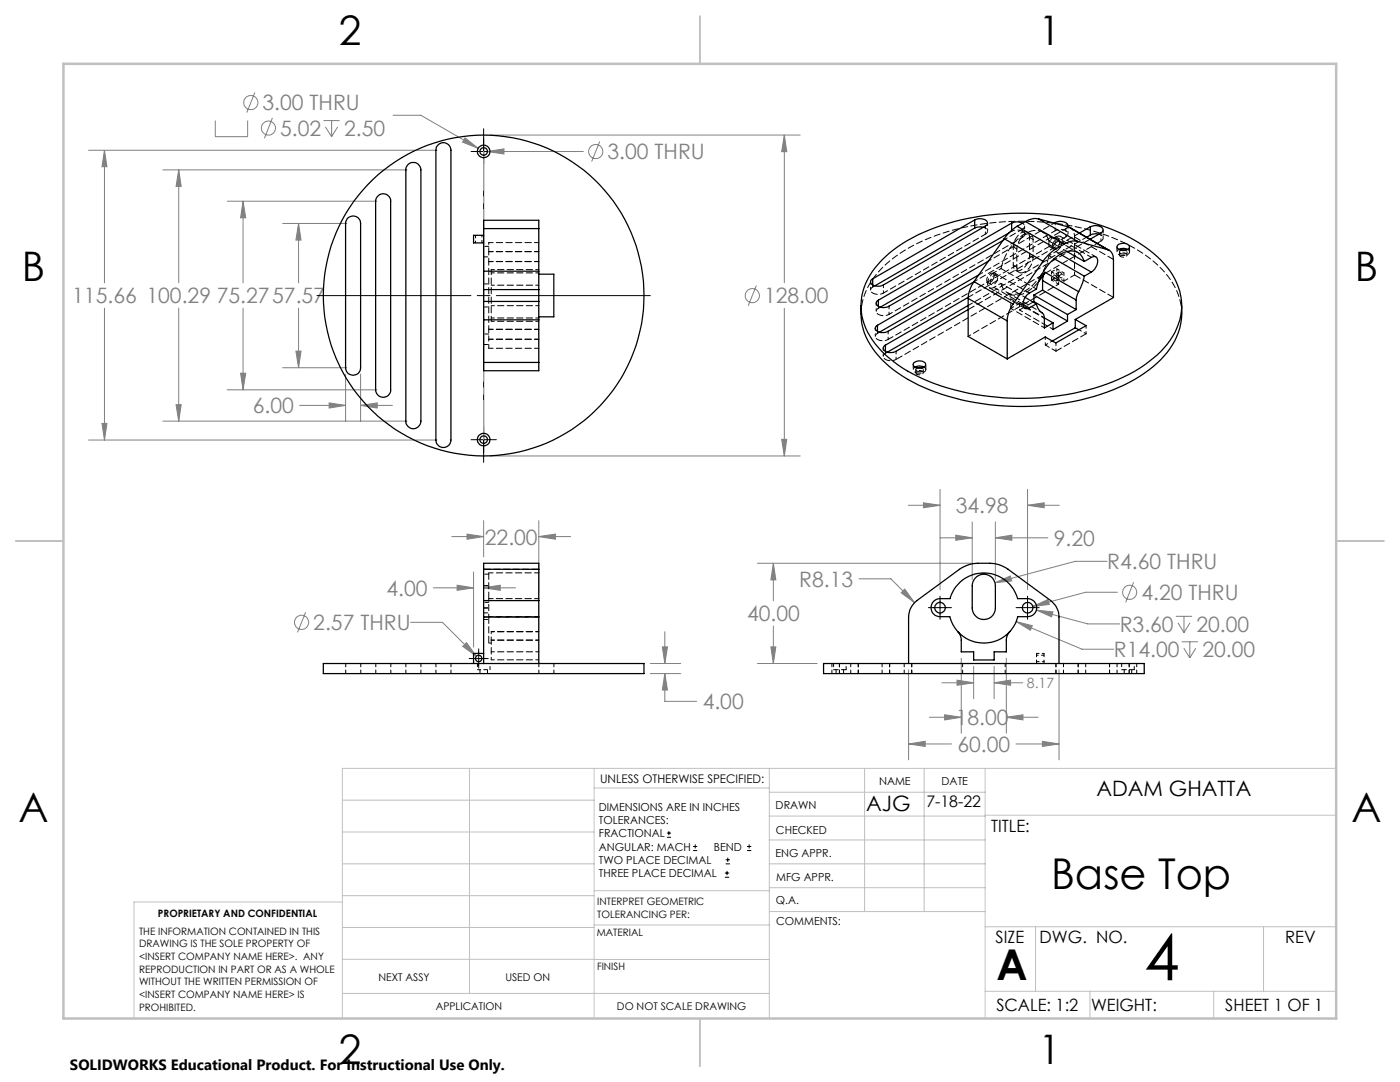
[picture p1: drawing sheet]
<svg xmlns="http://www.w3.org/2000/svg" width="279mm" height="216mm" viewBox="0 0 279 216" stroke-linecap="round" stroke-linejoin="round" font-family="sans-serif">
<g fill="none" stroke="#808080" stroke-width=".2">
<path d="M50.9 18.5l-1.7 4M17.7 30h69.5M20.8 30l.5 3.3h-.9zM20.8 30v26.4M32.5 33.9h48.7M35.7 33.9l.5 3.3h-1.1zM35.7 33.9v22.5M43 24.1v3.2h6.4v-3.2M54.4 23.5l-1.6 4.1M64.6 24.1h3.2M64.9 25.3l1.3 2M66.2 24.1v3.2"/>
<path d="M67.4 25.3l-1.2 2M78.5 23h5.5l11.4 6.6M92.8 27.5l2.6 2.1-3.1-1.2zM97.3 30.2h19.1M97.3 30.2l3.3-.5v1zM97.8 27h61.9M119.7 28.2l-1.6 4M156.5 27v29.4M156.5 27l.5 3.3h-1zM45.3 40.1h29.9M48.5 40.1v16.3M48.5 40.1l.5 3.4h-1z"/>
<path d="M56.4 44.6h12.8M59.6 44.6v11.8M59.6 44.6l.5 3.3h-1zM151 57l-1.7 4M20.8 61.5v26.3M35.7 61.5v22.5M45.3 77.8h29.9M48 74.5h1l-.5 3.3zM48.5 61.5v16.3M56.4 73.4h12.8M59.1 70.1h1l-.5 3.3zM59.6 61.5v11.9"/>
<path d="M69 74.6v9.5M72 74.6v9.5M156.5 61.5v29.5M17.7 87.8h69.5M20.4 84.5h.9l-.5 3.3zM32.5 84h48.7M35.1 80.8h1.1l-.5 3.2zM59.8 80.9h9.2M65.7 80.4l3.3 .5-3.3 .5zM72 80.9h6.3M72 80.9l3.3-.5v1zM97.8 91h61.9"/>
<path d="M156 87.7h1l-.5 3.3zM187.6 97.6v20.1M205.1 97.6v20.1M86.5 117.3h8M90.2 107.1h6.3M91.2 116.8l3.3 .5-3.3 .5zM93.2 106.6l3.3 .5-3.3 .5zM94.5 114.1v15M96.5 103.9v7.2M96.5 117.3h6.4M96.5 117.3l3.3-.5v1zM107.5 103.9v14.3"/>
<path d="M107.5 107.1h6.4M107.5 107.1l3.3-.5v1zM151.2 112.4h42.7M154.3 112.4v7.5M154.3 112.4l.5 3.3h-1zM171.4 115.5h6.4l4.7 4.8M180.6 117.5l1.9 2.8-2.7-2zM181.3 100.8h6.3M184.3 100.3l3.3 .5-3.3 .5zM187.7 107.3h6.3M190.7 106.8l3.3 .5-3.3 .5zM194 104.1v11.5"/>
<path d="M198.6 116.3l3-1.4 .3 1zM198.6 104.1v11.5M198.6 107.3h10.5M198.6 107.3l3.3-.5v1zM205.1 100.8h6.3M205.1 100.8l3.3-.5v1zM220.9 112h-6.3l-16 4.3M223 118.2h-6.4l-10.5 2.8M226.2 116.2l-1.6 4M61 122.2l-1.6 4M82 124.2h6.3l6.8 6.8M92.4 129l.7-.8 2 2.8z"/>
<path d="M129.8 134.4h6.1M129.8 132.4h6.1M132.2 129.1h1l-.5 3.3zM132.7 134.4v5.5h6.3M132.7 126v6.4M132.7 134.4l.5 3.3h-1zM151.2 132.4h11.9M153.8 129.1h1l-.5 3.3zM154.3 124.9v7.5M181.3 133.7v17.9M188 136.2h6.3M191 135.7l3.3 .5-3.3 .5z"/>
<path d="M191.8 131.3v15M194.3 133v6.4M198.4 136.2l3.3-.5v1zM198.4 133v6.4M198.4 136.2h5.7M200.8 131.3v15M202.8 124l13.1 5.5h6.4M202.8 124l3.2 .8-.4 1zM206.1 121l3.1-1.4 .2 1zM206.8 121.7l10.3 2.8h6.3M206.8 121.7l3.3 .4-.2 1zM211.3 133.7v17.9"/>
<path d="M234.7 123h3.2M235.1 124.3l1.2 1.9M235.8 128.1h3.3M236.3 129.3l1.2 2M236.3 123v3.2M237.5 128.1v3.2M237.5 124.3l-1.2 1.9M238.7 129.3l-1.2 2M181.3 148.4l3.3-.5v1zM181.3 148.4h8.6M185.5 143.1h6.3M188.5 142.6l3.3 .5-3.3 .6z"/>
<path d="M200.8 143.1h6.4M200.8 143.1l3.4-.5v1.1zM202.8 148.4h8.5M208 147.9l3.3 .5-3.3 .5z"/>
<circle cx="50.1" cy="20.5" r="1.41"/>
<circle cx="53.6" cy="25.5" r="1.41"/>
<circle cx="118.9" cy="30.3" r="1.41"/>
<circle cx="150.1" cy="59" r="1.41"/>
<circle cx="225.5" cy="118.2" r="1.41"/>
<circle cx="60.2" cy="124.2" r="1.41"/>
</g>
<g fill="none" stroke="#000" stroke-width=".2">
<path d="M94 30.2h5.1M96.5 25.7v30.7M63.3 59h30.7M95.2 59h2.6M96.5 57.7v2.6M99.1 59h30.7M96.5 61.5v30.8M94 87.7h5.1M187.6 119v4.6M205.1 119v4.6M93.6 131.4h3.8M95.5 129.5v3.8"/>
<path d="M185.3 121.2h4.6M202.8 121.2h4.6M133.1 167.1h.8M133.1 166.2h.8M133.5 165.8v.9M138.3 169.7h.8M138.3 168.9h.8M138.7 168.5v.8M144.7 175h.8M144.7 174.2h.8M144.8 172.4h.9M144.8 171.6h.9"/>
<path d="M145.1 173.8v.8M145.2 171.1v.9M149.1 169.7h.8M149.1 168.9h.8M149.5 168.5v.8"/>
</g>
<path d="M96.5 87.7v-57.5" fill="none" stroke="#c0c0c0" stroke-width=".2" stroke-dasharray="15.2 1.3 1.3 1.3" stroke-dashoffset="7.4"/>
<g fill="none" stroke="#c0c0c0" stroke-width=".2">
<path d="M68.3 159.7h50.3M93.7 153.3v44.9M118.6 153.3v49.9M118.6 157.2h34.9M153.5 153.3v49.9M153.5 158.1h43.1M172.5 153.3v28.6M184.4 153.3v28.6M196.6 153.3v49.9M266.7 153.3h-198.4v49.9M68.3 178.7h50.3M68.3 172.4h50.3"/>
<path d="M68.3 166h50.3M68.3 180h-41.6v23.2M118.6 177.7h35M153.5 167.6h43.1M153.5 162.8h43.1M153.5 172.4h43.1M153.5 177.1h43.1M196.6 162.7h70.1M68.3 198.2h85.2M68.3 191.4l85.2 .1M68.3 185.1h50.3M118.6 184.6h35"/>
<path d="M153.6 181.9h43M196.6 197.8h70.1M196.6 184.9h70.1M206.7 184.9v12.9M217.5 197.8v5.4M242.2 197.8v5.4M252.2 184.9v12.9"/>
</g>
<path d="M139.7 3.2v9.5M3.1 107.9h9.6M266.7 107.9h9.5M139.7 203.2v9.6" fill="none" stroke="#c0c0c0" stroke-width=".25"/>
<path d="M12.7 12.7h254v190.5h-254z" fill="none" stroke="#c0c0c0" stroke-width=".5"/>
<g fill="#808080">
<path d="M191 135.7l3.3 .5-3.3 .5zM198.4 136.2l3.3-.5v1z"/>
<path d="M132.7 134.4l.5 3.3h-1zM132.2 129.1h1l-.5 3.3zM93.2 106.6l3.3 .5-3.3 .5zM107.5 107.1l3.3-.5v1zM92.4 129l2.7 2-2-2.8zM96.5 117.3l3.3-.5v1zM91.2 116.8l3.3 .5-3.3 .5zM156.5 27l.5 3.3h-1zM156 87.7h1l-.5 3.3zM65.7 80.4l3.3 .5-3.3 .5zM72 80.9l3.3-.5v1zM59.1 70.1h1l-.5 3.3zM59.6 44.6l.5 3.3h-1zM48 74.5h1l-.5 3.3zM48.5 40.1l.5 3.4h-1zM35.1 80.8h1.1l-.5 3.2zM35.7 33.9l.5 3.3h-1.1zM20.4 84.5h.9l-.5 3.3zM20.8 30l.5 3.3h-.9zM97.3 30.2l3.3 .5v-1zM92.8 27.5l-.5 .9 3.1 1.2zM154.3 112.4l.5 3.3h-1zM153.8 129.1h1l-.5 3.3zM206.1 121l3.3-.4-.2-1zM198.6 116.3l3.3-.4-.3-1zM181.3 148.4l3.3-.5v1zM208 147.9l3.3 .5-3.3 .5zM180.6 117.5l-.8 .8 2.7 2zM184.3 100.3l3.3 .5-3.3 .5zM205.1 100.8l3.3-.5v1zM190.7 106.8l3.3 .5-3.3 .5zM198.6 107.3l3.3-.5v1zM188.5 142.6l3.3 .5-3.3 .6zM200.8 143.1l3.4-.5v1.1zM202.8 124l2.8 1.8 .4-1zM206.8 121.7l3.1 1.4 .2-1z"/>
</g>
<g fill="none" stroke="#000" stroke-width=".25">
<path d="M75.5 39.1a1.47 1.47 0 0 1 1.6-.3 1.47 1.47 0 0 1 .9 1.3v37.7a1.5 1.5 0 0 1-1.5 1.5 1.5 1.5 0 0 1-1.5-1.5v-37.7l.1-.6zM81.5 32.8a1.5 1.5 0 0 1 1.6-.3 1.5 1.5 0 0 1 .9 1.4v50.1a1.5 1.5 0 0 1-1.5 1.6 1.5 1.5 0 0 1-1.5-1.6v-50.4zM87.5 28.9a1.5 1.5 0 0 1 1.6-.3 1.5 1.5 0 0 1 .9 1.4v57.8a1.5 1.5 0 0 1-1.5 1.5 1.5 1.5 0 0 1-1.5-1.5v-57.8a1.28 1.28 0 0 1 .5-1.1zM69.5 43.5a1.52 1.52 0 0 1 1.6-.3 1.52 1.52 0 0 1 .9 1.4v28.8a1.5 1.5 0 0 1-1.5 1.5 1.5 1.5 0 0 1-1.5-1.5v-28.8l.1-.6zM96.5 54.1v3.7M96.5 45.6v-1.6h11v1.6M96.5 45.6v8.5M96.5 57.8v2.3M96.5 47h-2v1.5h2M96.5 54.1h11M96.5 57.8h11M96.5 45.6h11"/>
<path d="M107.5 54.1v3.7M107.5 45.6v8.5M107.5 57.8v2.3M107.5 54.7h3v8.5h-3M174.2 55.6v1.3M175.3 59.9v1.2M176 51.9a32.7 32.7 0 0 1 15.9-8 52.6 52.6 0 0 1 30.1 1.9 24.3 24.3 0 0 1 12 9.1 11.6 11.6 0 0 1-1.7 14.5 31.3 31.3 0 0 1-16.6 8.7 51.8 51.8 0 0 1-31.3-2.4 22.7 22.7 0 0 1-11.2-9.4 11.6 11.6 0 0 1 2.1-13.7zM193.2 59.3l-16.5 9.6M193.2 59.5v7.6l7.8 4.5M193.2 59.5l7.8 4.5M194.4 56.2l-17.2 9.9a1.85 1.85 0 0 1-2.5-.6l.1-.3 .3-.3M194.4 56.2a6.5 6.5 0 0 0-1.2 3.3"/>
<path d="M194.4 56.2l7.8 4.5M194.5 43.9a2.06 2.06 0 0 1 2.5 .4v.5l-.4 .3-20.3 11.8a2.06 2.06 0 0 1-2.5-.4v-.5l.4-.4M194.5 43.9l-20.3 11.7M194.5 43.9v1.6M194.5 45.5l-19.9 11.5M195.3 54.9l-19.8 11.4M196.2 45.4l-.5-.1-1.2 .2M197.3 52.1l-22.2 12.8M200.2 48l-22.8 13.1a1.85 1.85 0 0 1-2.6-.6l.1-.3 .4-.3M200.4 47.6l7.8 4.5M200.4 47.6l-6 8.6M201.3 46.5l-25.6 14.8"/>
<path d="M201.9 44.5a2.31 2.31 0 0 1 2.1 .1M201.9 44.5l-26.6 15.4M201.9 44.5v1.4M203 45.2a8.5 8.5 0 0 0-2.6 2.4M203 45.2l7.8 4.4M204.6 59.3l2.2 1.3M204.6 44.2l7.8 4.5M204.6 44.2l-1.6 1M206.3 58.9v1.3M206.3 58.9l6.7 3.9M207.3 43.7a3.7 3.7 0 0 0-2.7 .5M207.3 43.7l7.7 4.5"/>
<path d="M207.3 43.7l6 1.6M208.1 56v1.9M208.1 57.9l-1.8 1M208.1 56l6.7 3.9M208.1 57.9l6.7 3.9M208.2 52.1l-6 8.6M208.5 54.3l-1.2 1.9M208.5 54.3l-.3 .9-.1 .8M208.5 54.3l6.8 3.9M210.4 51.6l6 3.5M210.6 44.4a2.06 2.06 0 0 1 2.5 .4v.5M210.6 44.4l-.2 .1"/>
<path d="M210.6 44.4v.2M210.8 49.6a8.7 8.7 0 0 0-2.6 2.5M211.6 50.7l6.2 3.6M212.4 48.7l-1.6 .9M212.9 50.2l3.5 2M213.3 45.3l8.1 4.7M213.3 45.3l7.8 4.5M214.8 59.9v1.9M215 48.2a3.6 3.6 0 0 0-2.6 .5M215 48.2l6.1 1.6M215.3 58.2l-.5 1.1v.6M216.4 52.2l1.4-.8a.82 .82 0 0 1 1 0 .82 .82 0 0 1 .2 1l-.5 1.3-.7 .6"/>
<path d="M216.4 52.2a2.77 2.77 0 0 0-4.1-1.8 10.5 10.5 0 0 0-5.5 7.3l-1.4 .8a2.41 2.41 0 0 0-1 2.9l.3 .2 .7-.1M216.4 55.1l-.4 1.6-.7 1.5M217.6 45.3a1.88 1.88 0 0 1 2.5 .5v.4l-.4 .3-2.1 1.2M217.6 45.3l-2.2 1.2M217.6 45.3v1.6M217.6 46.9l-.7 .4M217.8 54.3l-1.4 .8M219.3 46.7l-.6-.1-1.1 .3M221.1 49.8a1.86 1.86 0 0 1 1.1 2v7.6l-7.6 4.3M223 49a1.52 1.52 0 0 1 2.4 .3 1.47 1.47 0 0 1-2.5 0zM223.3 49.8a1.94 1.94 0 0 1 1.7 0M223.7 50l.5-.2 .4 .2"/>
<path d="M96.5 60.1v3.7M96.5 72.3v1.7h11v-1.7M96.5 63.8v8.5M96.5 60.1h11M96.5 63.8h11M96.5 72.3h11M107.5 60.1v3.7M107.5 63.8v8.5M171.8 61a13.4 13.4 0 0 0 4.9 11.5 33.2 33.2 0 0 0 15.2 7.3 51.6 51.6 0 0 0 32.4-3 22.2 22.2 0 0 0 10.2-8.9 12.9 12.9 0 0 0 1.3-6.9M175.1 64.9v1.2M176.7 68.9v1.2M182.5 72.3a1.67 1.67 0 0 1 2.2 .3 .97 .97 0 0 1-1.3 .8h-.3a.67 .67 0 0 1-.7-.3 .67 .67 0 0 1 .1-.8z"/>
<path d="M182.6 73.2a2.01 2.01 0 0 1 1.8 0M183.1 73.4h.8M193.2 61.8l-14.4 8.3a1.85 1.85 0 0 1-2.6-.6l.2-.3 .3-.3M193.2 61l-16.1 9.3M201 64v7.6M202.2 60.7a5.8 5.8 0 0 0-1.2 3.3M204.2 60.7l1.2 .8M206.3 60.2l-.1 .1M206.3 60.2l6.7 3.9M206.8 60.6a5.1 5.1 0 0 0 1.5 2.3l.1 2.5 1.7-1M206.8 60.6l-1.4 .9M208.4 63.4l1.7 1"/>
<path d="M213 64.1l-2.9 1.7v-1.4M213 62.8v1.3M214.6 63.7l2.1 1.3-6 3.4-2.1-1.2-7.6 4.4M214.6 63.7v1.7M214.6 65.4l-4.6 2.7M214.6 65.4l.7 .4M214.8 61.8l-1.8 1M96.5 119.8v3.3M96.5 113.6v-1.2h11v1.2M96.5 113.6v6.2M96.5 119.8h11M96.5 113.6h11"/>
<path d="M107.5 119.8v3.3M107.5 113.6v6.2M194.9 115.1a2.31 2.31 0 0 1 2.4-.3 2.31 2.31 0 0 1 1.3 2.1v4.4a2.31 2.31 0 0 1-2.3 2.3 2.31 2.31 0 0 1-2.3-2.3l.1-4.8 .2-.8zM64.5 132.4h64v2h-64zM96.5 123.1h11M96.5 123.1v9.3M96.5 130.4h-2v2M107.5 123.1v9.3M164.4 132.4h64v2h-64zM181.3 132.4v-9.3a4.2 4.2 0 0 1 1.7-3.3l8.5-6.2a6.6 6.6 0 0 1 3.7-1.2h2.3a6.3 6.3 0 0 1 3.7 1.2l8.5 6.2a4.2 4.2 0 0 1 1.6 3.3v9.3M191.2 126a6.9 6.9 0 0 1-1.7-3h-1.9a1.8 1.8 0 0 1-1.8-1.8 1.8 1.8 0 0 1 1.8-1.7h2a7 7 0 0 1 6.7-5.2 7 7 0 0 1 6.8 5.2h2a1.8 1.8 0 0 1 1.8 1.7 1.8 1.8 0 0 1-1.8 1.8h-2a6.9 6.9 0 0 1-1.6 3M191.2 126a2.48 2.48 0 0 1 .6 1.7v2.4h2.5v1.6h4.1v-1.6h2.4v-2.4a2.48 2.48 0 0 1 .7-1.7"/>
<path d="M191.2 126a7 7 0 0 0 10.3 0"/>
<circle cx="96.5" cy="30.2" r="1.25"/>
<circle cx="96.5" cy="30.2" r=".75"/>
<circle cx="96.5" cy="59" r="32"/>
<circle cx="96.5" cy="87.7" r="1.25"/>
<circle cx="96.5" cy="87.7" r=".75"/>
<circle cx="95.5" cy="131.4" r=".65"/>
<circle cx="187.6" cy="121.2" r="1.04"/>
<circle cx="205.1" cy="121.3" r="1.04"/>
</g>
<g fill="none" stroke="#000" stroke-width=".2" stroke-dasharray="1.3 .6" stroke-dashoffset=".6">
<path d="M97.5 52.2v13.5M97.5 50.2v2M98 53.8h9.5M98 56.9h9.5M107.5 54.5h-9.5M196.7 46.7a.74 .74 0 0 0 .3-.8 .74 .74 0 0 0-.8-.6M201.3 58.5l.3 .5 .1 .6M201.7 59.6l6.7 3.9M202.2 49.3a3.1 3.1 0 0 1 2.5-3.1l.6 .4 .2 .8M205.5 51a3.1 3.1 0 0 1-2.5 3l-.6-.3-.2-.8M206.2 47.8a1.05 1.05 0 0 0-.7-1.1 1.05 1.05 0 0 0-1.2 .3 3.6 3.6 0 0 0-1.4 2.7M206.2 51.4a3.1 3.1 0 0 1-2.5 3l-.6-.3-.2-.8"/>
<path d="M209.3 51l1.1 .6M209.9 55.9l1-.6M209.9 54.3l1-.7M210.9 56l1-.6M211.3 55.1l1-.6M211.3 54.3l-1.1 .6M219.7 48.1a.74 .74 0 0 0 .4-.9 .74 .74 0 0 0-.8-.5M97.5 65.7v2M98 63.5h9.5M107.5 64.1h-9.5M107.5 61h-9.5M201.7 61.5l1.8-1"/>
<path d="M201.7 61.5l6.7 3.9M203.5 61.8l6.7 3.9M208 62.4l-6.7-3.9M208.4 63.4l-4.9-2.9M69 134.4v-2M72 134.4v-2M75 134.4v-2M78 134.4v-2M81 134.4v-2M84 134.4v-2M87 134.4v-2M90 134.4v-2"/>
<path d="M95.3 133.6h1.2M95.3 132.4v1.2M96.5 133.6h1.3M97.8 133.6v-1.2M98 126h9.5M98 130.1h9.5M98 127.7h9.5M98 131.7h9.5M107.5 126h-9.5M107.5 134.4v-2M107.5 127.7h-9.5M110.5 134.4v-2"/>
<path d="M166 132.4v2M166.4 132.4v1.2M167.5 134.4v-2M168.9 133.6v-1.2M169.8 132.4v2M171.3 134.4v-2M176 132.4v2M177.5 134.4v-2M180.5 132.4v2M182 134.4v-2M192.1 134.4v-2M200.6 134.4v-2"/>
<path d="M206.9 132.4v-2M208.4 132.4v-2M210.7 134.4v-2M212.2 134.4v-2M215.2 134.4v-2M216.7 134.4v-2M221.4 134.4v-2M222.9 134.4v-2M223.9 132.4v1.2M225.4 134.4v-2M226.4 133.6v-1.2M226.9 134.4v-2"/>
</g>
<g fill="none" stroke="#000" stroke-width=".2" stroke-dasharray="1.3 .6" stroke-dashoffset=".4">
<path d="M97.5 50.2h10M97.5 52.2h10M107.5 48.4h-10M197.1 56.4l.7 .4M197.5 57.4l7 4.1M198.4 54.4l7 4.1M198.9 55l-.7-.4M202.2 49.3l.7 .4M202.2 52.9l.7 .4M202.7 53.9l.7 .4M205.5 47.4l.7 .4M205.5 51l.7 .4"/>
<path d="M205.7 46.7l-.7-.4M206.9 57.7l-7.1-4.1M209.5 49.2l.7 .4M210.6 46l-15.2 8.8M210.7 47.3l7.1 4M211.3 47.8l-.7-.4M212.3 56.1l2.2-1.2M215.1 50.4l-7-4.1M218.7 51.3l-7.1-4.1M223.6 50.6l-.2-.4 .3-.3M97.5 67.7h10M97.5 65.7h10"/>
<path d="M97.5 69.5h10M107.5 65.7h-10M183 74l-.2-.3 .3-.3M208.6 68.8l2.1 1.3M97.5 119.4h10M107.5 114.3h-10M95.8 133.6v.8M97.3 134.4v-.8M97.5 123h10M98 127.7v2.4M166.9 133.6v.8M168.4 134.4v-.8"/>
<path d="M224.4 133.6v.8M225.9 134.4v-.8"/>
</g>
<g fill="none" stroke="#000" stroke-width=".2" stroke-dasharray="1.3 .6" stroke-dashoffset=".7">
<path d="M174.2 57.3a.72 .72 0 0 0-.4 .8 .72 .72 0 0 0 .8 .5l.9 .1 .8-.2M199.8 56.5l4.8 2.8M202.2 52.9v-3.6M202.9 49.7v3.6M204 47.4a.72 .72 0 0 0 .5-.9 .72 .72 0 0 0-.8-.5l-1-.1-.8 .2M205.5 47.4v3.6M206.2 51.4v-3.6M210.4 44.5l-13.1 7.6M210.6 46v-1.4M212.7 47.3a.72 .72 0 0 0 .4-.9 .72 .72 0 0 0-.8-.5l-.9-.1-.8 .2M214.5 54.9v-7.6M223.3 49.8l-.3 .2-.1 .3 .4 .5"/>
<path d="M223.6 51.2a.88 .88 0 0 0 1.3-.3 .83 .83 0 0 0-.7-.4 .83 .83 0 0 0-.8 .5l.2 .2M175.1 66.5a.72 .72 0 0 0-.4 .9 .72 .72 0 0 0 .8 .5l.9 .1 .8-.3M175.3 61.5a.72 .72 0 0 0-.4 .9 .72 .72 0 0 0 .8 .5l.9 .1 .8-.3M176.7 70.5a.72 .72 0 0 0-.4 .9 .72 .72 0 0 0 .8 .5l.9 .1 .8-.3M182.6 73.2l-.3 .3v.3l.3 .5M183 74.7a.88 .88 0 0 0 1.3-.4 .83 .83 0 0 0-.8-.4 .83 .83 0 0 0-.7 .5l.2 .3M193.2 67.1l18.1-10.4M203.5 60.5v1.3M97.5 119.4v3.6"/>
</g>
<path d="M198.4 55a1.15 1.15 0 0 1-1.3 1.3 1.24 1.24 0 0 1 1.1-1.7l.2 .4M199.1 55.4a.54 .54 0 0 0-.4-.5 .54 .54 0 0 0-.6 .4 1.03 1.03 0 0 0-.2 1.5 1.28 1.28 0 0 0 1.2-1.4M199.8 56.5a2.74 2.74 0 0 0 4 1.9 10.6 10.6 0 0 0 5.5-7.4M210 49.2a.54 .54 0 0 0 .4 .5 .54 .54 0 0 0 .7-.4 1.03 1.03 0 0 0 .1-1.5 1.28 1.28 0 0 0-1.2 1.4M210.8 47.9a1.15 1.15 0 0 1-1.4 1.3 1.24 1.24 0 0 1 1.2-1.8l.2 .5M178.8 71.7l40.9-23.6M193.2 61.8l24.4-14.1M107.5 113.6h-11M107.5 119.8h-11M97.5 123v5.3M107.5 123.1h-11" fill="none" stroke="#000" stroke-width=".2" stroke-dasharray="1.3 .6" stroke-dashoffset="-.1"/>
<g fill="none" stroke="#000" stroke-width=".2" stroke-dasharray="1.3 .6">
<path d="M174.2 57.3v-.5M174.6 57l-.4 .3M201.1 58.4l.3 .2M201.9 46.1v-.2M207.3 56.2a5.8 5.8 0 0 1-5.3 2.7l-.7-.4M209.3 48.1a2.73 2.73 0 0 0-4-1.8 10.6 10.6 0 0 0-5.5 7.3M211 55.7v.2a.57 .57 0 0 1-.6 0 .57 .57 0 0 1-.3-.6l.1-.3a.65 .65 0 0 1 .8 .7M211.2 54.6v-.2a.57 .57 0 0 1 .6 0 .57 .57 0 0 1 .3 .6l-.1 .3a.65 .65 0 0 1-.8-.7M212.7 45.6l.4-.4M222.2 59.4l-7.7-4.5M222.2 51.8l-7.7-4.5M223.3 50.8a1.52 1.52 0 0 0 2.1-.5l-.3-.5"/>
<path d="M223.4 50.3v.6M224.9 50.9v-.6M175.1 66.5v-.4M175.3 61.5v-.4M175.5 66.3l-.4 .2M175.7 61.3l-.4 .2M176.7 70.5v-.4M177.1 70.3l-.4 .2M182.6 74.3a1.52 1.52 0 0 0 2.2-.5l-.4-.6M182.8 73.7v.7M184.3 74.4v-.7M203.5 61.8l2.7-1.5"/>
<path d="M210.7 70.1l6-3.5M97.5 114.3v5.1M97.5 128.3h.5"/>
</g>
<g fill="none" stroke="#000" stroke-width=".2" stroke-dasharray="1.3 .6" stroke-dashoffset=".8">
<path d="M94.9 47v1.5M96.2 48.5v-1.5M173.7 56.2v1.7M176.3 58.5v-1.7M196.7 46.7v-1.6M197.1 46.1v-1.6M198.4 57.3l1.4-.8M199.8 53.6l-1.4 .8M204 45.7a.64 .64 0 0 0 .5-.6 .64 .64 0 0 0-.4-.6M204 47.4v-1.7M204.5 46.8v-1.7M209.3 51l1.4-.8"/>
<path d="M209.9 55.9l1.4 .8M209.9 54.3v1.6M210.7 47.3l-1.4 .8M210.9 55.3l1.4 .8M210.9 53.6v1.7M211.3 55.1l-1.4-.8M211.3 56.7v-1.6M212.3 54.5l-1.4-.9M212.3 56.1v-1.6M212.7 47.3v-1.7M213.1 46.7v-1.7M219.7 48.1v-1.6"/>
<path d="M220.2 47.5v-1.6M174.7 65.5v1.6M174.9 60.5v1.6M176.3 69.5v1.6M177.2 67.7v-1.6M177.4 62.7v-1.6M178.8 71.7v-1.6M208.6 68.8v-1.6M210 68l-1.4 .8M210.7 70.1v-1.7M216.7 66.6v-1.6M216.7 66.6l-1.4-.8"/>
<path d="M98 126v1.7M98 130.1v1.6M206.9 130.4h1.5M206.9 132h1.5M208.4 130.7h-1.5"/>
</g>
<g fill="none" stroke="#000" stroke-width=".2" stroke-dasharray="1.3 .6" stroke-dashoffset=".5">
<path d="M96.5 56.7h1M96.5 51.3h1M97.5 49.2h-1M194.4 56.2l18.3-10.6M209.3 48.1l3.6 2.1M210.7 50.2l.9 .5M214.5 47.3l-.2-1-.7-.9M222.9 49.3v1M225.4 50.3v-1M96.5 61.3h1M96.5 68.7h1M97.5 66.6h-1"/>
<path d="M177.4 62.7l26.6-15.3M182.3 72.7v1M184.8 73.7v-1M96.5 116.9h1M97.5 114.6h-1M96.5 121.3h1M96.5 122.3h1M96.5 123.6h1M97.5 120.2h-1"/>
</g>
<path d="M97.5 48.4v1.8M97.5 67.7v1.8" fill="none" stroke="#000" stroke-width=".2" stroke-dasharray="1.3 .6" stroke-dashoffset=".9"/>
<path d="M98 53.8v10.3M215.5 46.5l-22.3 12.8M177.2 67.7l35.5-20.4" fill="none" stroke="#000" stroke-width=".2" stroke-dasharray="1.3 .6" stroke-dashoffset=".2"/>
<path d="M176.3 58.5l20.4-11.8M198.4 54.4a2.4 2.4 0 0 0-1.1 2.9l.4 .2 .7-.2M200.2 48l3.8-2.3M201.9 46.1l-.5 .4M210.7 50.2a2.4 2.4 0 0 0 1.1-2.9l-.6-.2-.5 .2M216.9 47.3l-23.7 13.7M235.8 62.6a13.9 13.9 0 0 0-5.7-10.5 38.3 38.3 0 0 0-19.8-7.6 49.9 49.9 0 0 0-28 4.5 19.4 19.4 0 0 0-9.8 9.9l-.5 1.7-.2 2M166.4 133.6h2.5M223.9 133.6h2.5" fill="none" stroke="#000" stroke-width=".2" stroke-dasharray="1.3 .6" stroke-dashoffset=".3"/>
<path d="M201.7 59.6v1.9M224.6 49.9l.3 .2a.72 .72 0 0 1-.5 .7 .72 .72 0 0 1-.8-.2M184 73.4l.2 .2a.72 .72 0 0 1-.4 .6 .72 .72 0 0 1-.8-.2" fill="none" stroke="#000" stroke-width=".2" stroke-dasharray="1.3 .6" stroke-dashoffset="1"/>
<path d="M198.4 57.3l5.8 3.4" fill="none" stroke="#000" stroke-width=".2" stroke-dasharray="1.3 .6" stroke-dashoffset=".1"/>
<text font-size="12.7" x="228.3" y="195.6">4</text>
<g font-size="8.5">
<text x="209.8" y="177.3">Base Top</text>
<text x="198.9" y="195.5">A</text>
</g>
<g font-size="8.1">
<text x="67.6" y="8.9">2</text>
<text x="207.3" y="8.9">1</text>
<text x="4.4" y="56.2">B</text>
<text x="270.4" y="56.2">B</text>
<text x="3.7" y="164.1">A</text>
<text x="269.7" y="164.1">A</text>
<text x="67.6" y="212.4">2</text>
<text x="207.3" y="212.4">1</text>
</g>
<g font-size="4.2" fill="#808080">
<text x="52.4" y="22">3.00 THRU</text>
<text x="55.9" y="27.1">5.02</text>
<text x="68.7" y="27.1">2.50</text>
<text x="121.2" y="31.8">3.00 THRU</text>
<text x="14.4" y="60.6">115.66 100.29</text>
<text x="43.3" y="60.6">75.2757.57</text>
<text x="152.5" y="60.5">128.00</text>
<text x="50.4" y="82.5">6.00</text>
<text x="190.7" y="102.4">34.98</text>
<text x="96.8" y="108.7">22.00</text>
<text x="210.3" y="108.9">9.20</text>
<text x="221" y="113.6">R4.60 THRU</text>
<text x="77.1" y="118.9">4.00</text>
<text x="159.5" y="117.1">R8.13</text>
<text x="227.8" y="119.7">4.20 THRU</text>
<text x="62.5" y="125.7">2.57 THRU</text>
<text x="149.1" y="124">40.00</text>
<text x="222.3" y="131.1">R14.00</text>
<text x="223.5" y="126">R3.60</text>
<text x="238.8" y="126">20.00</text>
<text x="240" y="131.1">20.00</text>
<text x="140.2" y="141.5">4.00</text>
<text x="190.7" y="144.7">18.00</text>
<text x="191.1" y="150">60.00</text>
</g>
<g font-size="4.2">
<text x="172.9" y="161.8">AJG</text>
<text x="218.8" y="158.8">ADAM GHATTA</text>
</g>
<g font-size="3.4">
<text x="197.8" y="166">TITLE:</text>
<text x="198.7" y="188.1">SIZE</text>
<text x="207.5" y="188.1">DWG. NO.</text>
<text x="256.5" y="188.2">REV</text>
<text x="198.8" y="201.7">SCALE: 1:2</text>
<text x="217.7" y="201.8">WEIGHT:</text>
<text x="244.5" y="201.7">SHEET 1 OF 1</text>
</g>
<text font-size="3.2" x="184.9" y="161">7-18-22</text>
<text font-size="3" x="14" y="213.5">SOLIDWORKS Educational Product. For Instructional Use Only.</text>
<text font-size="2.8" fill="#808080" x="204.9" y="137.3">8.17</text>
<text font-size="2.4" x="119.8" y="156.2">UNLESS OTHERWISE SPECIFIED:</text>
<g font-size="2.2">
<text x="119.5" y="161.8">DIMENSIONS ARE IN INCHES</text>
<text x="154.8" y="161.4">DRAWN</text>
<text x="175.4" y="156.6">NAME</text>
<text x="187.9" y="156.7">DATE</text>
<text x="119.5" y="164.4">TOLERANCES:</text>
<text x="119.5" y="167.1">FRACTIONAL</text>
<text x="154.9" y="166.3">CHECKED</text>
<text x="119.5" y="169.7">ANGULAR: MACH</text>
<text x="119.5" y="172.4">TWO PLACE DECIMAL</text>
<text x="142.5" y="169.7">BEND</text>
<text x="154.8" y="171">ENG APPR.</text>
<text x="119.5" y="175">THREE PLACE DECIMAL</text>
<text x="154.9" y="175.7">MFG APPR.</text>
<text x="154.9" y="180.4">Q.A.</text>
<text x="154.9" y="184.6">COMMENTS:</text>
</g>
<g font-size="2.1">
<text x="75.5" y="195.7">NEXT ASSY</text>
<text x="100.9" y="195.7">USED ON</text>
<text x="86.9" y="201.5">APPLICATION</text>
<text x="123.1" y="201.6">DO NOT SCALE DRAWING</text>
</g>
<g font-size="2">
<text x="31.5" y="182.9">PROPRIETARY AND CONFIDENTIAL</text>
<text x="119.2" y="180.6">INTERPRET GEOMETRIC</text>
<text x="119.2" y="183.1">TOLERANCING PER:</text>
<text x="27.8" y="186.5">THE INFORMATION CONTAINED IN THIS</text>
<text x="27.8" y="189">DRAWING IS THE SOLE PROPERTY OF</text>
<text x="27.8" y="191.6">&lt;INSERT COMPANY NAME HERE&gt;. ANY</text>
<text x="119.1" y="186.7">MATERIAL</text>
<text x="27.8" y="194.1">REPRODUCTION IN PART OR AS A WHOLE</text>
<text x="27.8" y="196.6">WITHOUT THE WRITTEN PERMISSION OF</text>
<text x="119.1" y="193.5">FINISH</text>
<text x="27.8" y="199.1">&lt;INSERT COMPANY NAME HERE&gt; IS</text>
<text x="27.8" y="201.7">PROHIBITED.</text>
</g>
</svg>
